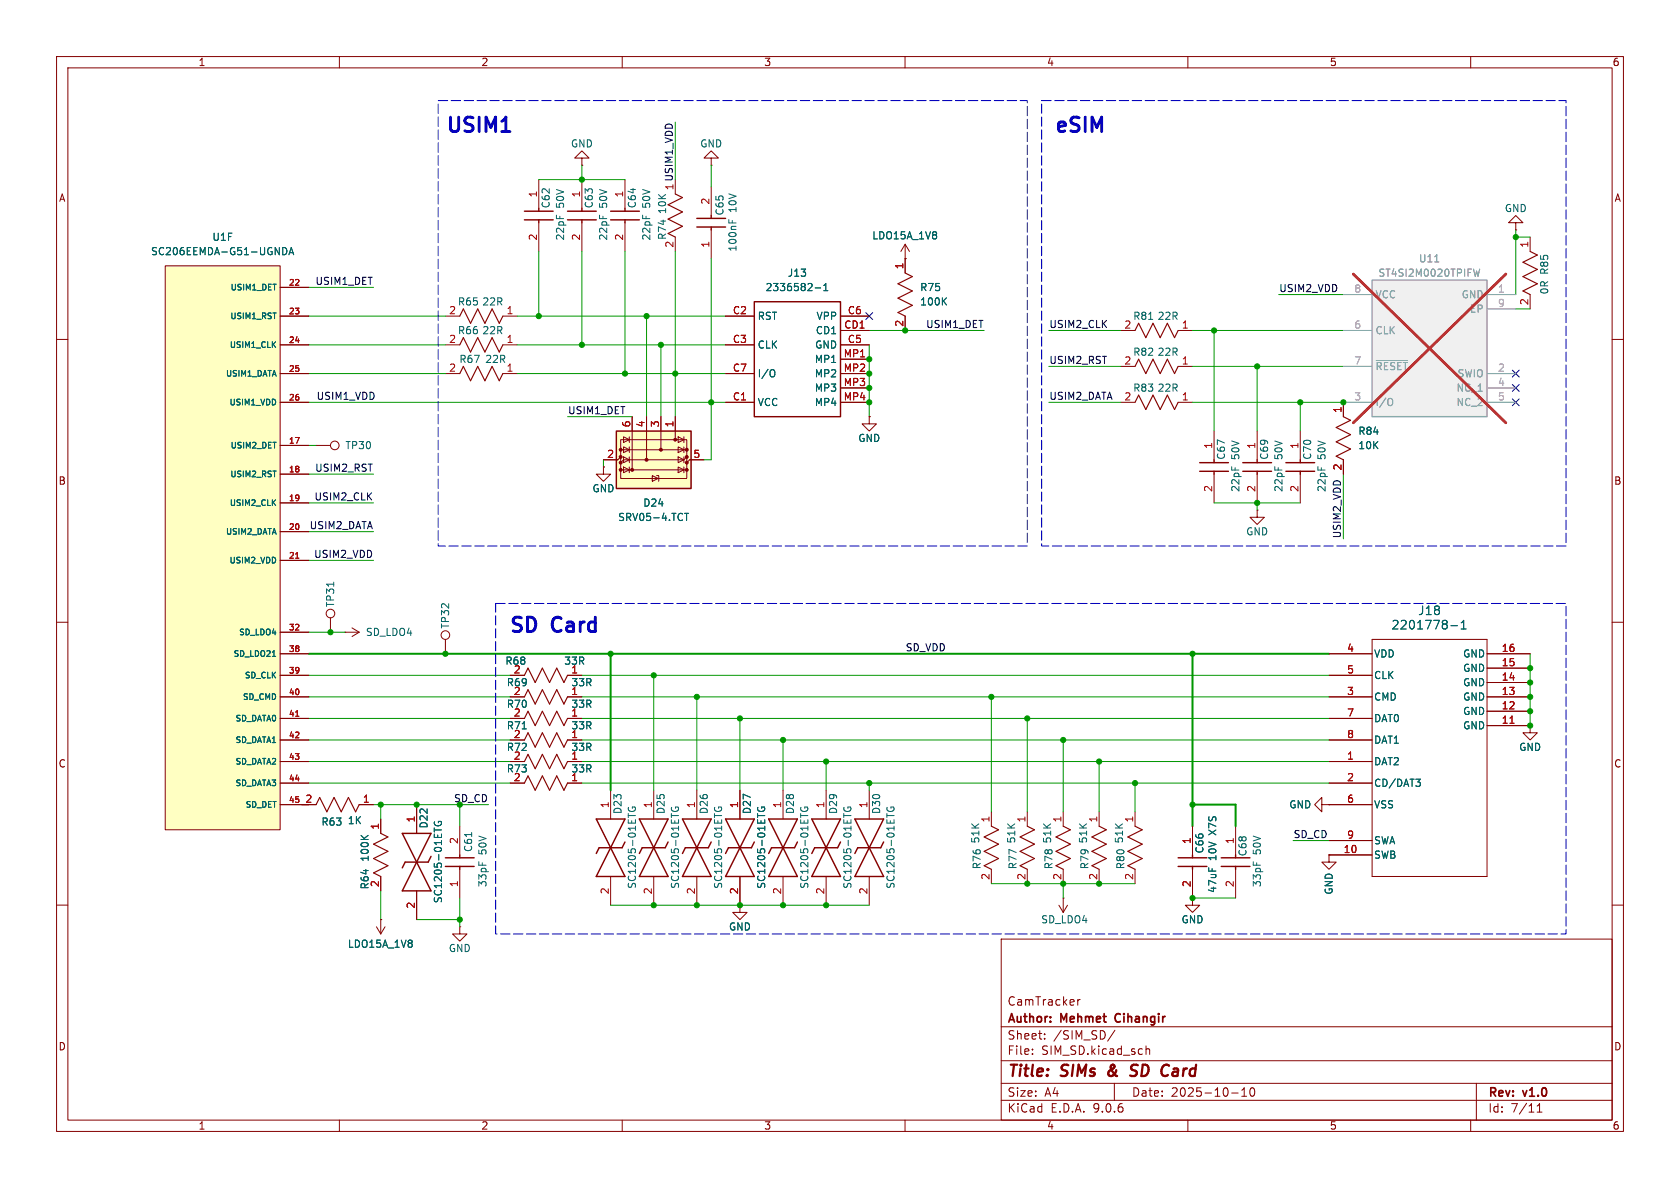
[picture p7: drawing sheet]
<svg xmlns="http://www.w3.org/2000/svg" width="297mm" height="210mm" viewBox="0 0 297 210" stroke-linecap="round" stroke-linejoin="round" font-family="sans-serif">
<g fill="none" stroke="#840000" stroke-width=".18">
<path d="M10 10h277v190h-277zM12 12h273v186h-273zM60 10v2M110 10v2M160 10v2M210 10v2M260 10v2M102.9 27.9h1.2l-1.2-1.2-1.3 1.2h1.3v1.3M102.9 29.2h.1M102.9 31.8v5M102.9 39.4v5.1M110.5 31.8v5"/>
<path d="M110.5 39.4v5.1M125.7 33v5.1M125.7 40.6v5.1M198.1 58.4h2.6M208.3 58.4h2.5M270.5 41.9v2.6M270.5 52.1v2.5M10 60h2M55.9 78.7h2.5M78.7 66h2.6M88.9 66h2.5M153.7 73.7v1.2h1.2l-1.2 1.3-1.3-1.3h1.3"/>
<path d="M153.7 73.7h.1M198.1 64.8h2.6M198.1 71.1h2.6M208.3 64.8h2.5M208.3 71.1h2.5M214.6 76.2v5.1M222.2 76.2v5.1M229.9 76.2v5.1M237.5 71.1v2.6M285 60h2M214.6 83.8v5.1M222.2 90.2v1.2h1.3l-1.3 1.3-1.2-1.3h1.2"/>
<path d="M222.2 90.2h.1M222.2 83.8v5.1M229.9 83.8v5.1M237.5 81.3v2.5M10 110h2M61 111.8h.1M61 111.8h2.5M62.2 111l1.3 .8M63.5 111.8l-1.3 .7M78.7 113v2.6M90.2 119.4h2.5M100.3 119.4h2.6"/>
<path d="M285 110h2M90.2 127h2.5M90.2 134.6h2.5M90.2 130.8h2.5M90.2 138.4h2.5M90.2 123.2h2.5M100.3 127h2.6M100.3 134.6h2.6M100.3 130.8h2.6M100.3 138.4h2.6M100.3 123.2h2.6M107.9 139.7v5.1"/>
<path d="M115.6 139.7v5.1M123.2 139.7v5.1M130.8 139.7v5.1M138.4 139.7v5.1M73.7 142.2v5.1M73.7 157.5v5.1M81.3 146.1v5M81.3 153.7v5.1M107.9 154.9v5.1M115.6 154.9v5.1M123.2 154.9v5.1M130.8 154.9v5.1"/>
<path d="M138.4 154.9v5.1M10 160h2M66.5 163.8l.8 1.3M67.3 162.6h.1M67.3 162.6v2.5M68.1 163.8l-.8 1.3M81.3 163.8v1.3h1.2l-1.2 1.3-1.3-1.3h1.3M81.3 163.8h.1M177 166h108v32h-108zM190.5 176.7v1M191 176.7l-.3 .1-.2 .2M285 160h2"/>
<path d="M60 198v2M110 198v2M160 198v2M177 194.5h108M177 191.5h108M177 187.5h108M177 181.5h108M182.5 186.3v.1M182.5 185.5v.1M184.7 183.6v.1M184.7 182.8v.1M197 191.5v3"/>
<path d="M197.1 182.1l-1.3 2M202.6 184.9v1.5M202.6 185.5l.2-.1 .4 .1v.9M210 198v2M217.7 193.2h1.2M219.5 193.8h.9M219.5 192.7l.5-.4v1.5M221.1 192.4l.2-.1a.81 .81 0 0 1 .6 .6 .81 .81 0 0 1-.3 .8l-.1 .1a.81 .81 0 0 1-.4-1.4zM260 198v2M261 191.5v6.5M271.7 196.6h.9M271.7 195.5l.5-.4v1.5"/>
<circle cx="59.2" cy="78.7" r=".76"/>
<circle cx="78.7" cy="112.3" r=".76"/>
</g>
<path d="M196.1 189.4a.53 .53 0 0 0 0 .7M200.8 190a.85 .85 0 0 1-1 .1M200.9 188.2l-.7 .1a.46 .46 0 0 0-.2 .5 .46 .46 0 0 0 .3 .4l.5 .2M206.3 188.2l.4 .2" fill="none" stroke="#840000" stroke-width=".4"/>
<path d="M197.3 179.4l-.2 .4 .2 .7" fill="none" stroke="#840000" stroke-width=".3"/>
<path d="M200.7 58.4l.6-1.2 1.3 2.5 1.2-2.5 1.3 2.5 1.3-2.5 1.2 2.5 .7-1.3M270.5 44.5l1.3 .6-2.6 1.3 2.6 1.2-2.6 1.3 2.6 1.3-2.6 1.2 1.3 .7M81.3 66l.6-1.2 1.3 2.5 1.3-2.5 1.2 2.5 1.3-2.5 1.3 2.5 .6-1.3M200.7 64.8l.6-1.3 1.3 2.5 1.2-2.5 1.3 2.5 1.3-2.5 1.2 2.5 .7-1.2M200.7 71.1l.6-1.2 1.3 2.5 1.2-2.5 1.3 2.5 1.3-2.5 1.2 2.5 .7-1.3M237.5 73.7l1.3 .6-2.6 1.3 2.6 1.2-2.6 1.3 2.6 1.3-2.6 1.2 1.3 .7M92.7 119.4l.6-1.3 1.3 2.6 1.3-2.6 1.3 2.6 1.2-2.6 1.3 2.6 .6-1.3M92.7 127l.6-1.3 1.3 2.6 1.3-2.6 1.3 2.6 1.2-2.6 1.3 2.6 .6-1.3M92.7 134.6l.6-1.2 1.3 2.5 1.3-2.5 1.3 2.5 1.2-2.5 1.3 2.5 .6-1.3M92.7 130.8l.6-1.3 1.3 2.6 1.3-2.6 1.3 2.6 1.2-2.6 1.3 2.6 .6-1.3M92.7 138.4l.6-1.2 1.3 2.5 1.3-2.5 1.3 2.5 1.2-2.5 1.3 2.5 .6-1.3M92.7 123.2l.6-1.3 1.3 2.6 1.3-2.6 1.3 2.6 1.2-2.6 1.3 2.6 .6-1.3" fill="none" stroke="#840000" stroke-width=".2"/>
<g fill="none" stroke="#006464" stroke-width=".18">
<path d="M128.8 38.8v.6M129.5 39v.4M203.1 56.5h.7M92.3 128.8h.7M76.8 146.4v.7M76.8 145.3a.59 .59 0 0 0 .6 .7 .59 .59 0 0 0 .6-.7l-.5-.1v.2M83.4 147.2v.7M111.1 143.8v.7M111.1 142.7a.59 .59 0 0 0 .6 .8 .59 .59 0 0 0 .6-.8h-.5v.2M118.7 143.8v.7M118.7 142.7a.59 .59 0 0 0 .6 .8 .59 .59 0 0 0 .6-.8h-.5v.2M126.3 143.8v.7"/>
<path d="M126.4 142.7a.59 .59 0 0 0 .5 .8 .59 .59 0 0 0 .6-.8h-.5v.2M133.9 143.8v.7M134 142.7a.59 .59 0 0 0 .6 .8 .59 .59 0 0 0 .5-.8h-.4v.2M141.5 143.8v.7M141.6 142.7a.59 .59 0 0 0 .6 .8 .59 .59 0 0 0 .6-.8h-.5v.2M72.8 166.3v.3M72.8 166.9v.4"/>
</g>
<g fill="none" stroke="#840000" stroke-width=".25">
<path d="M100.3 37.3h5.1M100.3 38.9h5.1M102.9 36.8v.5M102.9 38.9v.5M107.9 37.3h5.1M107.9 38.9h5.1M110.5 36.8v.5M110.5 38.9v.5M123.2 38.6h5.1M125.7 38.1v.5M123.2 40.1h5.1M125.7 40.1v.5"/>
<path d="M212.1 81.8h5.1M212.1 83.3h5.1M214.6 81.3v.5M214.6 83.3v.5M219.7 81.8h5.1M219.7 83.3h5.1M222.2 81.3v.5M222.2 83.3v.5M227.3 81.8h5.1M227.3 83.3h5.1M229.9 81.3v.5M229.9 83.3v.5"/>
<path d="M71.1 147.3l5.1 10.2h-5.1l5.1-10.2zM76.2 151.4l-.5 1h-4.1l-.5 1M78.7 153.2h5.1M78.7 151.6h5.1M81.3 151.1v.5M81.3 153.2v.5M105.4 144.8h5.1l-5.1 10.1h5.1zM110.5 148.8l-.5 1.1h-4.1l-.5 1M113 144.8h5.1l-5.1 10.1h5.1zM118.1 148.8l-.5 1.1h-4.1l-.5 1M120.6 144.8h5.1l-5.1 10.1h5.1zM125.7 148.8l-.5 1.1h-4l-.6 1"/>
<path d="M128.3 144.8h5l-5 10.1h5zM133.3 148.8l-.5 1.1h-4l-.5 1M135.9 144.8h5.1l-5.1 10.1h5.1zM141 148.8l-.5 1.1h-4.1l-.5 1"/>
</g>
<path d="M29.2 47h20.3v99.7h-20.3z" fill="#ffffc2"/>
<g fill="none" stroke="#840000" stroke-width=".18">
<path d="M29.2 47h20.3v99.7h-20.3zM49.5 50.8h5.1M49.5 55.9h5.1M78.7 55.9h2.6M88.9 55.9h2.5M160 45.7v2.6M160 55.9v2.5M49.5 61h5.1M49.5 66h5.1M49.5 71.1h5.1M49.5 78.7h5.1M49.5 83.8h5.1"/>
<path d="M49.5 88.9h5.1M49.5 94h5.1M49.5 99.1h5.1M49.5 111.8h5.1M49.5 115.6h5.1M49.5 119.4h5.1M58.4 109.2v2.6M49.5 123.2h5.1M49.5 127h5.1M49.5 130.8h5.1M49.5 134.6h5.1M49.5 138.4h5.1"/>
<path d="M146 139.7v5.1M153.7 139.7v5.1M49.5 142.2h6.4M63.5 142.2h2.5M67.3 144.8v2.5M67.3 154.9v2.6M146 154.9v5.1M153.7 154.9v5.1M175.3 143.5v2.6M175.3 153.7v2.5"/>
<circle cx="58.4" cy="108.5" r=".76"/>
</g>
<path d="M52.3 98.7h.5M52.3 126.6h.5" fill="none" stroke="#a90000" stroke-width=".18"/>
<g fill="none" stroke="#006464" stroke-width=".18">
<path d="M50 43.8a.64 .64 0 0 1 .7 .6 .64 .64 0 0 1-.7 .6zM51.1 45l.4-1.2 .4 1.2M51.2 44.7h.6M166.8 53.2l.5 .7M167.3 52.6l-.7 .8M48.1 116h.6M59 102.9v.7M63.8 147.7l.8 .7M65.1 147.7l-.7 .5M149.2 143.8v.7M149.2 142.7a.59 .59 0 0 0 .6 .8 .59 .59 0 0 0 .6-.8h-.5v.2M156.8 143.8v.7"/>
<path d="M156.8 142.7a.59 .59 0 0 0 .6 .8 .59 .59 0 0 0 .6-.8h-.5v.2"/>
</g>
<path d="M81.3 55.9l.6-1.3 1.3 2.6 1.3-2.6 1.2 2.6 1.3-2.6 1.3 2.6 .6-1.3M160 48.3l1.3 .6-2.6 1.3 2.6 1.2-2.6 1.3 2.6 1.3-2.6 1.2 1.3 .7M55.9 142.2l.6-1.2 1.3 2.5 1.3-2.5 1.2 2.5 1.3-2.5 1.3 2.5 .6-1.3M67.3 147.3l1.3 .7-2.6 1.2 2.6 1.3-2.6 1.3 2.6 1.2-2.6 1.3 1.3 .6M175.3 146.1l1.2 .6-2.5 1.3 2.5 1.2-2.5 1.3 2.5 1.3-2.5 1.2 1.3 .7" fill="none" stroke="#840000" stroke-width=".2"/>
<path d="M143.5 144.8h5.1l-5.1 10.1h5.1zM148.6 148.8l-.5 1.1h-4.1l-.5 1M151.1 144.8h5.1l-5.1 10.1h5.1zM156.2 148.8l-.5 1.1h-4.1l-.5 1" fill="none" stroke="#840000" stroke-width=".25"/>
<path d="M109 76.2h13.2v10.2h-13.2z" fill="#ffffc2"/>
<g fill="#840000" stroke="#840000" stroke-width=".18">
<circle cx="119.4" cy="77.7" r=".25"/>
<circle cx="121.4" cy="79.5" r=".25"/>
<circle cx="116.8" cy="79.5" r=".25"/>
<circle cx="109.7" cy="79.5" r=".25"/>
<circle cx="121.4" cy="80.8" r=".25"/>
<circle cx="109.7" cy="80.8" r=".25"/>
<circle cx="114.3" cy="81.3" r=".25"/>
<circle cx="121.4" cy="81.8" r=".25"/>
<circle cx="109.7" cy="81.8" r=".25"/>
<circle cx="121.4" cy="83.1" r=".25"/>
<circle cx="111.8" cy="83.1" r=".25"/>
<circle cx="109.7" cy="83.1" r=".25"/>
</g>
<g fill="none" stroke="#840000" stroke-width=".18">
<path d="M95.2 31.8v5M95.2 39.4v5.1M119.4 31.8v2.5M125.7 27.9h1.3l-1.3-1.2-1.2 1.2h1.2v1.3M125.7 29.2h.1M268 39.4h1.2l-1.2-1.3-1.3 1.3h1.3v1.2M119.4 41.9v2.6M128.3 55.9h5M148.6 55.9h5.1M148.6 58.4h5.1M160 45.7h.1M160 43.2l-.7 1.3"/>
<path d="M160 43.2l.8 1.3M160 43.2v2.5M268 40.6h.1M78.7 61h2.6M88.9 61h2.5M109.7 79.5v-1.8h11.7v1.8M110.2 77.2l1.1 .5-1.1 .5zM110.2 79l1.1 .5-1.1 .5zM111.3 77.2v1M111.3 79v1M111.8 73.7v9.4M114.3 73.7v7.6"/>
<path d="M116.8 73.7v5.8M119.4 73.7v4M119.9 77.2l1 .5-1 .5zM119.9 79l1 .5-1 .5zM120.9 77.2v1M120.9 79v1M128.3 61h5M128.3 66h5M128.3 71.1h5M148.6 61h5.1M148.6 66h5.1M148.6 71.1h5.1"/>
<path d="M148.6 63.5h5.1M148.6 68.6h5.1M106.7 82.6v1.2h1.2l-1.2 1.3-1.3-1.3h1.3M106.7 82.6h.1M109.7 83.1v1.5h11.7v-1.5M109.7 80.8v1M110.2 80.8l1.1 .5-1.1 .5zM110.2 82.6l1.1 .5-1.1 .5zM111.3 80.8v1M111.3 82.6v1M115.3 84.1l1 .5-1 .5zM116.1 84.1h.4v1"/>
<path d="M119.9 80.8l1 .5-1 .5zM119.9 82.6l1 .5-1 .5zM120.9 80.8v1M120.9 82.6v1M121.4 80.8v2.3h-11.7v-1.3M121.4 80.8v-1.3h-11.7v1.3l-.5 .5h-2.5M121.4 80.8l-.5 .5h-10.7l-.5 .5M124.5 81.3h-2.6l-.5 .5M234.9 115.6h7.7M234.9 119.4h7.7M242.6 113h20.3v41.9h-20.3zM262.9 115.6h7.6"/>
<path d="M262.9 118.1h7.6M234.9 123.2h7.7M234.9 127h7.7M234.9 130.8h7.7M234.9 134.6h7.7M234.9 138.4h7.7M262.9 123.2h7.6M262.9 120.7h7.6M262.9 125.7h7.6M262.9 128.3h7.6M270.5 128.3v1.2h1.3l-1.3 1.3-1.3-1.3h1.3M270.5 128.3h.1"/>
<path d="M181.6 143.5v2.6M181.6 153.7v2.5M188 158.8h.1M188 143.5v2.6M188 153.7v2.5M188 158.8v2.5M194.3 143.5v2.6M194.3 153.7v2.5M200.7 143.5v2.6M200.7 153.7v2.5M210.8 158.8v1.2h1.3l-1.3 1.3-1.3-1.3h1.3M210.8 158.8h.1"/>
<path d="M210.8 146.1v5M210.8 153.7v5.1M218.4 146.1v5M218.4 153.7v5.1M233.7 142.2v-1.2l-1.3 1.2 1.3 1.3v-1.3h1.2M234.9 142.2h.1M234.9 151.1v1.3h1.3l-1.3 1.3-1.2-1.3h1.2M234.9 151.1h.1M234.9 142.2h7.7M234.9 148.6h7.7M234.9 151.1h7.7M130.8 160v1.3h1.3l-1.3 1.3-1.3-1.3h1.3"/>
<path d="M130.8 160h.1M187.2 160l.8 1.3M188.7 160l-.7 1.3"/>
</g>
<g fill="none" stroke="#840000" stroke-width=".25">
<path d="M92.7 37.3h5.1M92.7 38.9h5.1M95.2 36.8v.5M95.2 38.9v.5M133.3 53.3h15.3v20.4h-15.3zM109 76.2h13.2v10.2h-13.2zM208.3 151.6h5.1M208.3 153.2h5.1M210.8 151.1v.5M210.8 153.2v.5M215.9 151.6h5.1M215.9 153.2h5.1"/>
<path d="M218.4 151.1v.5M218.4 153.2v.5"/>
</g>
<g fill="none" stroke="#006464" stroke-width=".18">
<path d="M144.1 50.9h1M145.6 51.4h.8M145.6 50.5l.4-.4v1.3M165.5 41.1v.3M165.5 41.6v.5M136.7 65.3l.1 .1a.81 .81 0 0 1-.1 1.2M121 90.7h.7M121.4 90.7v1.3M256.5 110.6h1.2M258.3 111.2h.9M258.3 110.1l.5-.4v1.5M250.3 137.7h.8l-.4 .5"/>
<path d="M250.8 138.2l.3 .3v.3l-.3 .2"/>
</g>
<path d="M119.4 34.3l1.2 .6-2.5 1.3 2.5 1.3-2.5 1.2 2.5 1.3-2.5 1.3 1.3 .6M81.3 61l.6-1.3 1.3 2.5 1.3-2.5 1.2 2.5 1.3-2.5 1.3 2.5 .6-1.2M181.6 146.1l1.3 .6-2.6 1.3 2.6 1.2-2.6 1.3 2.6 1.3-2.6 1.2 1.3 .7M188 146.1l1.2 .6-2.5 1.3 2.5 1.2-2.5 1.3 2.5 1.3-2.5 1.2 1.3 .7M194.3 146.1l1.3 .6-2.6 1.3 2.6 1.2-2.6 1.3 2.6 1.3-2.6 1.2 1.3 .7M200.7 146.1l1.2 .6-2.5 1.3 2.5 1.2-2.5 1.3 2.5 1.3-2.5 1.2 1.3 .7" fill="none" stroke="#840000" stroke-width=".2"/>
<path d="M266.9 127.9h.8" fill="none" stroke="#a90000" stroke-width=".18"/>
<path d="M242.6 49.5h20.3v24.2h-20.3z" fill="#f0f0f0"/>
<path d="M242.6 49.5h20.3v24.2h-20.3z" fill="none" stroke="#a1a1a1" stroke-width=".25"/>
<path d="M237.5 52.1h5.1M237.5 58.4h5.1M262.9 52.1h5.1M262.9 54.6h5.1M237.5 64.8h5.1M237.5 71.1h5.1M262.9 71.1h5.1M262.9 66h5.1M262.9 68.6h5.1" fill="none" stroke="#a1a1a1" stroke-width=".18"/>
<path d="M253.6 46.3h.8M261.6 47.6l-.3 1.2-.3-.9-.2 .9M243.3 63.7h5.5M245.9 70.4l.1 .1a.81 .81 0 0 1-.1 1.2" fill="none" stroke="#989898" stroke-width=".18"/>
<path d="M239.2 48.4l27 26.3M266.2 48.4l-27 26.3" fill="none" stroke="#e12e31" stroke-width=".46"/>
<g fill="none" stroke="#009600" stroke-width=".18">
<path d="M95.2 31.8h15.3M102.9 29.2v2.6M119.4 21.6v10.2M125.7 29.2v3.8M54.6 55.9h24.1M54.6 50.8h11.4M91.4 55.9h36.9M95.2 44.5v11.4M102.9 44.5v16.5M110.5 44.5v21.5M114.3 55.9v17.8M119.4 44.5v29.2"/>
<path d="M125.7 45.7v35.6h-1.2M153.7 58.4h20.3M185.4 58.4h12.7M210.8 58.4h26.7M214.6 58.4v17.8M226.1 52.1h11.4M268 41.9h2.5M268 54.6h2.5M268 40.6v11.5M54.6 71.1h73.7M54.6 66h24.1M54.6 61h24.1"/>
<path d="M54.6 78.7h1.3M91.4 66h36.9M91.4 61h36.9M100.3 73.7h11.5M116.8 61v12.7M153.7 61v12.7M185.4 71.1h12.7M185.4 64.8h12.7M210.8 71.1h26.7M210.8 64.8h26.7M222.2 64.8v11.4M229.9 71.1v5.1"/>
<path d="M54.6 94h11.4M54.6 88.9h11.4M54.6 83.8h11.4M54.6 99.1h11.4M106.7 81.3v1.3M214.6 88.9h15.3M222.2 88.9v1.3M237.5 83.8v11.5M54.6 119.4h35.6M54.6 111.8h6.4M102.9 119.4h132M115.6 119.4v20.3"/>
<path d="M270.5 115.6v12.7M54.6 138.4h35.6M54.6 134.6h35.6M54.6 127h35.6M54.6 123.2h35.6M54.6 130.8h35.6M102.9 138.4h132M102.9 134.6h132M102.9 127h132M102.9 123.2h132M102.9 130.8h132M123.2 123.2v16.5"/>
<path d="M130.8 127v12.7M138.4 130.8v8.9M146 134.6v5.1M153.7 138.4v1.3M175.3 123.2v20.3M181.6 127v16.5M188 130.8v12.7M194.3 134.6v8.9M200.7 138.4v5.1M66 142.2h20.4M67.3 142.2v2.6M67.3 157.5v5.1"/>
<path d="M81.3 142.2v3.9M81.3 158.8v5M175.3 156.2h25.4M188 156.2v2.6M210.8 158.8h7.6M228.6 148.6h6.3M73.7 162.6h7.6M107.9 160h45.8"/>
</g>
<path d="M54.6 115.6h180.3M107.9 115.6v24.1M210.8 115.6v30.5M210.8 142.2h7.6v3.9" fill="none" stroke="#009600" stroke-width=".36"/>
<path d="M153.1 55.3l1.2 1.2M154.3 55.3l-1.2 1.2M267.4 68l1.2 1.2M267.4 70.5l1.2 1.2M267.4 65.4l1.2 1.2M268.6 68l-1.2 1.2M268.6 70.5l-1.2 1.2M268.6 65.4l-1.2 1.2" fill="none" stroke="#000084" stroke-width=".18"/>
<path d="M88.7 23.3h1.5" fill="none" stroke="#0000c2" stroke-width=".51"/>
<path d="M77.5 17.8h104.1v78.7h-104.1zM184.1 17.8h92.8v78.7h-92.8zM87.6 106.7h189.3v58.4h-189.3z" fill="none" stroke="#0000c2" stroke-width=".18" stroke-dasharray="1.7 .6"/>
<g fill="none" stroke="#006464" stroke-width=".18">
<path d="M50 43.8a.64 .64 0 0 1 .7 .6 .64 .64 0 0 1-.7 .6zM51.1 45l.4-1.2 .4 1.2M51.2 44.7h.6M144.1 50.9h1M145.6 51.4h.8M145.6 50.5l.4-.4v1.3M165.5 41.1v.3M165.5 41.6v.5M166.8 53.2l.5 .7M167.3 52.6l-.7 .8M136.7 65.3l.1 .1a.81 .81 0 0 1-.1 1.2M121 90.7h.7"/>
<path d="M121.4 90.7v1.3M48.1 116h.6M256.5 110.6h1.2M258.3 111.2h.9M258.3 110.1l.5-.4v1.5M92.3 128.8h.7M250.3 137.7h.8l-.4 .5M250.8 138.2l.3 .3v.3l-.3 .2M63.8 147.7l.8 .7M65.1 147.7l-.7 .5M76.8 146.4v.7M76.8 145.3a.59 .59 0 0 0 .6 .7 .59 .59 0 0 0 .6-.7l-.5-.1v.2"/>
<path d="M133.9 143.8v.7M134 142.7a.59 .59 0 0 0 .6 .8 .59 .59 0 0 0 .5-.8h-.4v.2M72.8 166.3v.3M72.8 166.9v.4"/>
</g>
<g fill="none" stroke="#840000" stroke-width=".18">
<path d="M49.5 50.8h5.1M49.5 55.9h5.1M128.3 55.9h5M148.6 55.9h5.1M148.6 58.4h5.1M160 45.7h.1M160 45.7v2.6M160 55.9v2.5M49.5 61h5.1M49.5 66h5.1M49.5 71.1h5.1M49.5 78.7h5.1"/>
<path d="M111.8 73.7v2.5M114.3 73.7v2.5M116.8 73.7v2.5M119.4 73.7v2.5M128.3 61h5M128.3 66h5M128.3 71.1h5M148.6 61h5.1M148.6 66h5.1M148.6 71.1h5.1M148.6 63.5h5.1M148.6 68.6h5.1"/>
<path d="M153.7 73.7h.1M237.5 71.1v2.6M49.5 83.8h5.1M49.5 88.9h5.1M49.5 94h5.1M49.5 99.1h5.1M106.7 82.6h.1M106.7 81.3h2.5M121.9 81.3h2.6M237.5 81.3v2.5M49.5 111.8h5.1M49.5 115.6h5.1"/>
<path d="M49.5 119.4h5.1M90.2 119.4h2.5M100.3 119.4h2.6M234.9 115.6h7.7M234.9 119.4h7.7M262.9 115.6h7.6M262.9 118.1h7.6M49.5 123.2h5.1M49.5 127h5.1M49.5 130.8h5.1M49.5 134.6h5.1M49.5 138.4h5.1"/>
<path d="M90.2 123.2h2.5M90.2 127h2.5M90.2 130.8h2.5M90.2 134.6h2.5M90.2 138.4h2.5M100.3 123.2h2.6M100.3 127h2.6M100.3 130.8h2.6M100.3 134.6h2.6M100.3 138.4h2.6M130.8 139.7v5.1M234.9 123.2h7.7"/>
<path d="M234.9 127h7.7M234.9 130.8h7.7M234.9 134.6h7.7M234.9 138.4h7.7M262.9 123.2h7.6M262.9 120.7h7.6M262.9 125.7h7.6M262.9 128.3h7.6M270.5 128.3h.1M49.5 142.2h6.4M63.5 142.2h2.5M67.3 144.8v2.5"/>
<path d="M67.3 154.9v2.6M73.7 142.2v5.1M73.7 157.5v5.1M130.8 154.9v5.1M210.8 158.8h.1M210.8 146.1v5M210.8 153.7v5.1M234.9 142.2h.1M234.9 151.1h.1M234.9 142.2h7.7M234.9 148.6h7.7M234.9 151.1h7.7"/>
<path d="M67.3 162.6h.1M130.8 160h.1"/>
</g>
<path d="M52.3 98.7h.5M52.3 126.6h.5M266.9 127.9h.8" fill="none" stroke="#a90000" stroke-width=".18"/>
<g fill="#009600" stroke="#009600" stroke-width=".18">
<circle cx="58.4" cy="111.8" r=".46"/>
<circle cx="78.7" cy="115.6" r=".46"/>
<circle cx="95.2" cy="55.9" r=".46"/>
<circle cx="102.9" cy="61" r=".46"/>
<circle cx="110.5" cy="66" r=".46"/>
<circle cx="146" cy="160" r=".46"/>
<circle cx="138.4" cy="160" r=".46"/>
<circle cx="115.6" cy="119.4" r=".46"/>
<circle cx="123.2" cy="123.2" r=".46"/>
<circle cx="115.6" cy="160" r=".46"/>
<circle cx="130.8" cy="160" r=".46"/>
<circle cx="123.2" cy="160" r=".46"/>
<circle cx="153.7" cy="138.4" r=".46"/>
<circle cx="138.4" cy="130.8" r=".46"/>
<circle cx="146" cy="134.6" r=".46"/>
<circle cx="175.3" cy="123.2" r=".46"/>
<circle cx="130.8" cy="127" r=".46"/>
<circle cx="73.7" cy="142.2" r=".46"/>
<circle cx="67.3" cy="142.2" r=".46"/>
<circle cx="81.3" cy="162.6" r=".46"/>
<circle cx="107.9" cy="115.6" r=".46"/>
<circle cx="102.9" cy="31.8" r=".46"/>
<circle cx="125.7" cy="71.1" r=".46"/>
<circle cx="116.8" cy="61" r=".46"/>
<circle cx="114.3" cy="55.9" r=".46"/>
<circle cx="200.7" cy="138.4" r=".46"/>
<circle cx="153.7" cy="68.6" r=".46"/>
<circle cx="153.7" cy="66" r=".46"/>
<circle cx="160" cy="58.4" r=".46"/>
<circle cx="153.7" cy="71.1" r=".46"/>
<circle cx="119.4" cy="66" r=".46"/>
<circle cx="153.7" cy="63.5" r=".46"/>
<circle cx="222.2" cy="64.8" r=".46"/>
<circle cx="181.6" cy="127" r=".46"/>
<circle cx="188" cy="130.8" r=".46"/>
<circle cx="194.3" cy="134.6" r=".46"/>
<circle cx="270.5" cy="120.7" r=".46"/>
<circle cx="270.5" cy="125.7" r=".46"/>
<circle cx="270.5" cy="123.2" r=".46"/>
<circle cx="270.5" cy="128.3" r=".46"/>
<circle cx="270.5" cy="118.1" r=".46"/>
<circle cx="237.5" cy="71.1" r=".46"/>
<circle cx="222.2" cy="88.9" r=".46"/>
<circle cx="210.8" cy="115.6" r=".46"/>
<circle cx="210.8" cy="142.2" r=".46"/>
<circle cx="210.8" cy="158.8" r=".46"/>
<circle cx="181.6" cy="156.2" r=".46"/>
<circle cx="194.3" cy="156.2" r=".46"/>
<circle cx="188" cy="156.2" r=".46"/>
<circle cx="229.9" cy="71.1" r=".46"/>
<circle cx="268" cy="41.9" r=".46"/>
<circle cx="214.6" cy="58.4" r=".46"/>
</g>
<g font-size="3.5" fill="#0000c2">
<text x="78.5" y="24.1">USIM1</text>
<text x="186.1" y="24.1">eSIM</text>
<text x="89.7" y="112.5">SD</text>
<text x="97.6" y="112.5">Card</text>
</g>
<g font-size="2.8" fill="#840000">
<text x="178" y="190.9">Title:</text>
<text x="187.7" y="190.9">SIMs</text>
<text x="196.7" y="190.9">&amp;</text>
<text x="201.5" y="190.9">SD</text>
<text x="207.8" y="190.9">Card</text>
</g>
<g font-size="2.1" fill="#006464">
<text x="245.9" y="111.5">2201778-1</text>
<text x="250.6" y="108.9">J18</text>
</g>
<g font-size="2.1" fill="#840000">
<text x="178" y="178">CamTracker</text>
<text x="178" y="184">Sheet:</text>
<text x="178" y="181.2">Author:</text>
<text x="186.2" y="184">/SIM_SD/</text>
<text x="187.6" y="181.2">Mehmet</text>
<text x="197.8" y="181.2">Cihangir</text>
<text x="178" y="186.7">File:</text>
<text x="184.1" y="186.7">SIM_SD.kicad_sch</text>
<text x="178" y="196.9">KiCad</text>
<text x="178" y="194.1">Size:</text>
<text x="184.7" y="194.1">A4</text>
<text x="185.7" y="196.9">E.D.A.</text>
<text x="193.3" y="196.9">9.0.6</text>
<text x="200" y="194.1">Date:</text>
<text x="207" y="194.1">2025-10-10</text>
<text x="263" y="194.3">Rev:</text>
<text x="263" y="196.9">Id:</text>
<text x="267.1" y="196.9">7/11</text>
<text x="269.4" y="194.3">v1.0</text>
</g>
<g font-size="1.8" fill="#840000">
<text x="35" y="11.9">1</text>
<text x="85" y="11.9">2</text>
<text x="135" y="11.9">3</text>
<text x="185" y="11.9">4</text>
<text x="235" y="11.9">5</text>
<text x="285" y="11.9">6</text>
<text x="10.3" y="35.9">A</text>
<text x="285.3" y="35.9">A</text>
<text x="10.3" y="85.9">B</text>
<text x="285.3" y="85.9">B</text>
<text x="10.3" y="135.9">C</text>
<text x="285.3" y="135.9">C</text>
<text x="10.3" y="185.9">D</text>
<text x="285.3" y="185.9">D</text>
<text x="35" y="199.9">1</text>
<text x="85" y="199.9">2</text>
<text x="135" y="199.9">3</text>
<text x="185" y="199.9">4</text>
<text x="235" y="199.9">5</text>
<text x="285" y="199.9">6</text>
</g>
<g font-size="1.8" fill="#006464">
<text x="100.8" y="26.3">GND</text>
<text x="123.7" y="26.3">GND</text>
<text x="97.4" y="36.9" transform="rotate(-90 97.4 36.9)">C62</text>
<text x="99.9" y="36.8" transform="rotate(-90 99.9 36.8)">50V</text>
<text x="105" y="36.9" transform="rotate(-90 105 36.9)">C63</text>
<text x="107.5" y="36.8" transform="rotate(-90 107.5 36.8)">50V</text>
<text x="112.6" y="36.9" transform="rotate(-90 112.6 36.9)">C64</text>
<text x="115.2" y="36.8" transform="rotate(-90 115.2 36.8)">50V</text>
<text x="118" y="37.9" transform="rotate(-90 118 37.9)">10K</text>
<text x="128.1" y="38.2" transform="rotate(-90 128.1 38.2)">C65</text>
<text x="130.4" y="37.6" transform="rotate(-90 130.4 37.6)">10V</text>
<text x="265.9" y="37.7">GND</text>
<text x="26.6" y="45.3">SC206EEMDA-G51-UGNDA</text>
<text x="37.5" y="42.8">U1F</text>
<text x="99.9" y="42.6" transform="rotate(-90 99.9 42.6)">22pF</text>
<text x="107.5" y="42.6" transform="rotate(-90 107.5 42.6)">22pF</text>
<text x="115.2" y="42.6" transform="rotate(-90 115.2 42.6)">22pF</text>
<text x="118" y="42.5" transform="rotate(-90 118 42.5)">R74</text>
<text x="130.4" y="44.6" transform="rotate(-90 130.4 44.6)">100nF</text>
<text x="154.1" y="42.5">LDO15A_1V8</text>
<text x="135.2" y="51.7">2336582-1</text>
<text x="139.2" y="49.1">J13</text>
<text x="162.6" y="51.7">R75</text>
<text x="273.9" y="52.1" transform="rotate(-90 273.9 52.1)">0R R85</text>
<text x="80.9" y="54.2">R65</text>
<text x="80.9" y="59.3">R66</text>
<text x="85.2" y="54.2">22R</text>
<text x="85.2" y="59.3">22R</text>
<text x="133.9" y="56.7">RST</text>
<text x="144.1" y="59.3">CD1</text>
<text x="144.3" y="56.7">VPP</text>
<text x="162.6" y="54.2">100K</text>
<text x="200.2" y="56.7">R81</text>
<text x="204.6" y="56.7">22R</text>
<text x="81.1" y="64.4">R67</text>
<text x="85.7" y="64.4">22R</text>
<text x="133.9" y="61.8">CLK</text>
<text x="143.9" y="64.4">MP1</text>
<text x="144" y="61.8">GND</text>
<text x="200.2" y="63.1">R82</text>
<text x="204.6" y="63.1">22R</text>
<text x="133.9" y="66.9">I/O</text>
<text x="133.9" y="72">VCC</text>
<text x="143.9" y="66.9">MP2</text>
<text x="143.9" y="69.4">MP3</text>
<text x="143.9" y="72">MP4</text>
<text x="200.2" y="69.4">R83</text>
<text x="204.6" y="69.4">22R</text>
<text x="240" y="77.1">R84</text>
<text x="61" y="79.6">TP30</text>
<text x="151.6" y="78.3">GND</text>
<text x="216.8" y="81.4" transform="rotate(-90 216.8 81.4)">C67</text>
<text x="219.3" y="81.2" transform="rotate(-90 219.3 81.2)">50V</text>
<text x="224.4" y="81.4" transform="rotate(-90 224.4 81.4)">C69</text>
<text x="226.9" y="81.2" transform="rotate(-90 226.9 81.2)">50V</text>
<text x="232" y="81.4" transform="rotate(-90 232 81.4)">C70</text>
<text x="234.5" y="81.2" transform="rotate(-90 234.5 81.2)">50V</text>
<text x="240" y="79.6">10K</text>
<text x="104.6" y="87.2">GND</text>
<text x="113.6" y="89.8">D24</text>
<text x="219.3" y="87.1" transform="rotate(-90 219.3 87.1)">22pF</text>
<text x="226.9" y="87.1" transform="rotate(-90 226.9 87.1)">22pF</text>
<text x="234.5" y="87.1" transform="rotate(-90 234.5 87.1)">22pF</text>
<text x="109.2" y="92.3">SRV05-4.TCT</text>
<text x="220.2" y="94.8">GND</text>
<text x="59.3" y="107.4" transform="rotate(-90 59.3 107.4)">TP31</text>
<text x="64.6" y="112.6">SD_LDO4</text>
<text x="79.6" y="111.2" transform="rotate(-90 79.6 111.2)">TP32</text>
<text x="89.2" y="117.7">R68</text>
<text x="99.7" y="117.7">33R</text>
<text x="242.8" y="116.4">VDD</text>
<text x="258.6" y="116.4">GND</text>
<text x="258.6" y="119">GND</text>
<text x="89.5" y="125.3">R70</text>
<text x="89.5" y="121.5">R69</text>
<text x="100.9" y="125.3">33R</text>
<text x="100.9" y="121.5">33R</text>
<text x="242.8" y="120.2">CLK</text>
<text x="242.8" y="124.1">CMD</text>
<text x="258.6" y="121.5">GND</text>
<text x="258.6" y="124.1">GND</text>
<text x="89.5" y="129.1">R71</text>
<text x="100.9" y="129.1">33R</text>
<text x="242.8" y="127.9">DAT0</text>
<text x="242.8" y="131.7">DAT1</text>
<text x="258.6" y="126.6">GND</text>
<text x="258.6" y="129.1">GND</text>
<text x="89.5" y="132.9">R72</text>
<text x="89.5" y="136.8">R73</text>
<text x="100.9" y="132.9">33R</text>
<text x="100.9" y="136.8">33R</text>
<text x="242.8" y="135.5">DAT2</text>
<text x="268.5" y="132.9">GND</text>
<text x="227.8" y="143.1">GND</text>
<text x="242.8" y="139.3">CD/DAT3</text>
<text x="242.8" y="143.1">VSS</text>
<text x="56.7" y="146.2">R63</text>
<text x="61.4" y="145.9">1K</text>
<text x="75.8" y="146.5" transform="rotate(-90 75.8 146.5)">D22</text>
<text x="110.1" y="144" transform="rotate(-90 110.1 144)">D23</text>
<text x="117.7" y="144" transform="rotate(-90 117.7 144)">D25</text>
<text x="125.3" y="144" transform="rotate(-90 125.3 144)">D26</text>
<text x="132.9" y="144" transform="rotate(-90 132.9 144)">D27</text>
<text x="140.6" y="144" transform="rotate(-90 140.6 144)">D28</text>
<text x="148.2" y="144" transform="rotate(-90 148.2 144)">D29</text>
<text x="155.8" y="144" transform="rotate(-90 155.8 144)">D30</text>
<text x="173.3" y="149.2" transform="rotate(-90 173.3 149.2)">51K</text>
<text x="179.7" y="149.2" transform="rotate(-90 179.7 149.2)">51K</text>
<text x="186" y="149.2" transform="rotate(-90 186 149.2)">51K</text>
<text x="192.4" y="149.2" transform="rotate(-90 192.4 149.2)">51K</text>
<text x="198.7" y="149.2" transform="rotate(-90 198.7 149.2)">51K</text>
<text x="215.2" y="147.5" transform="rotate(-90 215.2 147.5)">X7S</text>
<text x="242.8" y="149.5">SWA</text>
<text x="65.4" y="152.4" transform="rotate(-90 65.4 152.4)">100K</text>
<text x="83.7" y="150.7" transform="rotate(-90 83.7 150.7)">C61</text>
<text x="86.2" y="151.1" transform="rotate(-90 86.2 151.1)">50V</text>
<text x="173.6" y="153.8" transform="rotate(-90 173.6 153.8)">R76</text>
<text x="179.9" y="153.8" transform="rotate(-90 179.9 153.8)">R77</text>
<text x="186.3" y="153.8" transform="rotate(-90 186.3 153.8)">R78</text>
<text x="192.6" y="153.8" transform="rotate(-90 192.6 153.8)">R79</text>
<text x="199" y="153.8" transform="rotate(-90 199 153.8)">R80</text>
<text x="213" y="151" transform="rotate(-90 213 151)">C66</text>
<text x="215.2" y="152.1" transform="rotate(-90 215.2 152.1)">10V</text>
<text x="220.6" y="151.5" transform="rotate(-90 220.6 151.5)">C68</text>
<text x="223.1" y="151.1" transform="rotate(-90 223.1 151.1)">50V</text>
<text x="242.8" y="152">SWB</text>
<text x="65.4" y="157.3" transform="rotate(-90 65.4 157.3)">R64</text>
<text x="78.3" y="159.8" transform="rotate(-90 78.3 159.8)">SC1205-01ETG</text>
<text x="86.2" y="156.9" transform="rotate(-90 86.2 156.9)">33pF</text>
<text x="112.6" y="157.2" transform="rotate(-90 112.6 157.2)">SC1205-01ETG</text>
<text x="120.2" y="157.2" transform="rotate(-90 120.2 157.2)">SC1205-01ETG</text>
<text x="127.9" y="157.2" transform="rotate(-90 127.9 157.2)">SC1205-01ETG</text>
<text x="135.5" y="157.2" transform="rotate(-90 135.5 157.2)">SC1205-01ETG</text>
<text x="143.1" y="157.2" transform="rotate(-90 143.1 157.2)">SC1205-01ETG</text>
<text x="150.7" y="157.2" transform="rotate(-90 150.7 157.2)">SC1205-01ETG</text>
<text x="158.3" y="157.2" transform="rotate(-90 158.3 157.2)">SC1205-01ETG</text>
<text x="215.2" y="158" transform="rotate(-90 215.2 158)">47uF</text>
<text x="223.1" y="156.9" transform="rotate(-90 223.1 156.9)">33pF</text>
<text x="235.8" y="158.2" transform="rotate(-90 235.8 158.2)">GND</text>
<text x="61.4" y="167.7">LDO15A_1V8</text>
<text x="128.8" y="164.7">GND</text>
<text x="184" y="163.4">SD_LDO4</text>
<text x="208.8" y="163.4">GND</text>
<text x="79.2" y="168.5">GND</text>
</g>
<g font-size="1.8" fill="#a90000">
<text x="95" y="35" transform="rotate(-90 95 35)">1</text>
<text x="102.6" y="35" transform="rotate(-90 102.6 35)">1</text>
<text x="110.2" y="35" transform="rotate(-90 110.2 35)">1</text>
<text x="125.5" y="36.3" transform="rotate(-90 125.5 36.3)">2</text>
<text x="95" y="42.6" transform="rotate(-90 95 42.6)">2</text>
<text x="102.6" y="42.6" transform="rotate(-90 102.6 42.6)">2</text>
<text x="110.2" y="42.6" transform="rotate(-90 110.2 42.6)">2</text>
<text x="119.1" y="43.9" transform="rotate(-90 119.1 43.9)">2</text>
<text x="125.5" y="43.9" transform="rotate(-90 125.5 43.9)">1</text>
<text x="159.8" y="47.7" transform="rotate(-90 159.8 47.7)">1</text>
<text x="270.3" y="43.9" transform="rotate(-90 270.3 43.9)">1</text>
<text x="79.3" y="55.6">2</text>
<text x="89.5" y="55.6">1</text>
<text x="129.5" y="55.6">C2</text>
<text x="149.2" y="58.2">CD1</text>
<text x="149.8" y="55.6">C6</text>
<text x="159.8" y="57.9" transform="rotate(-90 159.8 57.9)">2</text>
<text x="198.7" y="58.2">2</text>
<text x="208.8" y="58.2">1</text>
<text x="270.3" y="54" transform="rotate(-90 270.3 54)">2</text>
<text x="79.3" y="65.8">2</text>
<text x="79.3" y="60.7">2</text>
<text x="89.5" y="65.8">1</text>
<text x="89.5" y="60.7">1</text>
<text x="129.5" y="60.7">C3</text>
<text x="129.5" y="65.8">C7</text>
<text x="149.1" y="63.2">MP1</text>
<text x="149.1" y="65.8">MP2</text>
<text x="149.8" y="60.7">C5</text>
<text x="198.7" y="64.5">2</text>
<text x="208.8" y="64.5">1</text>
<text x="129.5" y="70.9">C1</text>
<text x="149.1" y="68.3">MP3</text>
<text x="149.1" y="70.9">MP4</text>
<text x="198.7" y="70.9">2</text>
<text x="208.8" y="70.9">1</text>
<text x="111.5" y="75.6" transform="rotate(-90 111.5 75.6)">6</text>
<text x="114" y="75.6" transform="rotate(-90 114 75.6)">4</text>
<text x="116.6" y="75.6" transform="rotate(-90 116.6 75.6)">3</text>
<text x="119.1" y="75.6" transform="rotate(-90 119.1 75.6)">1</text>
<text x="237.2" y="73.1" transform="rotate(-90 237.2 73.1)">1</text>
<text x="107.2" y="81">2</text>
<text x="122.5" y="81">5</text>
<text x="214.4" y="79.4" transform="rotate(-90 214.4 79.4)">1</text>
<text x="222" y="79.4" transform="rotate(-90 222 79.4)">1</text>
<text x="229.6" y="79.4" transform="rotate(-90 229.6 79.4)">1</text>
<text x="237.2" y="83.3" transform="rotate(-90 237.2 83.3)">2</text>
<text x="214.4" y="87.1" transform="rotate(-90 214.4 87.1)">2</text>
<text x="222" y="87.1" transform="rotate(-90 222 87.1)">2</text>
<text x="229.6" y="87.1" transform="rotate(-90 229.6 87.1)">2</text>
<text x="90.7" y="119.1">2</text>
<text x="100.9" y="119.1">1</text>
<text x="238.1" y="115.3">4</text>
<text x="238.1" y="119.1">5</text>
<text x="265.4" y="115.3">16</text>
<text x="265.4" y="117.9">15</text>
<text x="90.7" y="122.9">2</text>
<text x="100.9" y="122.9">1</text>
<text x="238.1" y="122.9">3</text>
<text x="265.4" y="120.4">14</text>
<text x="265.4" y="122.9">13</text>
<text x="265.4" y="125.5">12</text>
<text x="90.7" y="126.7">2</text>
<text x="90.7" y="130.6">2</text>
<text x="100.9" y="126.7">1</text>
<text x="100.9" y="130.6">1</text>
<text x="238.1" y="126.7">7</text>
<text x="238.1" y="130.6">8</text>
<text x="265.4" y="128">11</text>
<text x="90.7" y="134.4">2</text>
<text x="100.9" y="134.4">1</text>
<text x="238.1" y="134.4">1</text>
<text x="53.9" y="142">2</text>
<text x="64.1" y="142">1</text>
<text x="90.7" y="138.2">2</text>
<text x="100.9" y="138.2">1</text>
<text x="107.7" y="142.9" transform="rotate(-90 107.7 142.9)">1</text>
<text x="115.3" y="142.9" transform="rotate(-90 115.3 142.9)">1</text>
<text x="122.9" y="142.9" transform="rotate(-90 122.9 142.9)">1</text>
<text x="130.6" y="142.9" transform="rotate(-90 130.6 142.9)">1</text>
<text x="138.2" y="142.9" transform="rotate(-90 138.2 142.9)">1</text>
<text x="145.8" y="142.9" transform="rotate(-90 145.8 142.9)">1</text>
<text x="153.4" y="142.9" transform="rotate(-90 153.4 142.9)">1</text>
<text x="238.1" y="138.2">2</text>
<text x="238.1" y="142">6</text>
<text x="67.1" y="146.8" transform="rotate(-90 67.1 146.8)">1</text>
<text x="73.4" y="145.5" transform="rotate(-90 73.4 145.5)">1</text>
<text x="81" y="149.3" transform="rotate(-90 81 149.3)">2</text>
<text x="175" y="145.5" transform="rotate(-90 175 145.5)">1</text>
<text x="181.4" y="145.5" transform="rotate(-90 181.4 145.5)">1</text>
<text x="187.7" y="145.5" transform="rotate(-90 187.7 145.5)">1</text>
<text x="194.1" y="145.5" transform="rotate(-90 194.1 145.5)">1</text>
<text x="200.4" y="145.5" transform="rotate(-90 200.4 145.5)">1</text>
<text x="210.6" y="149.3" transform="rotate(-90 210.6 149.3)">1</text>
<text x="218.2" y="149.3" transform="rotate(-90 218.2 149.3)">1</text>
<text x="238.1" y="148.3">9</text>
<text x="175" y="155.6" transform="rotate(-90 175 155.6)">2</text>
<text x="181.4" y="155.6" transform="rotate(-90 181.4 155.6)">2</text>
<text x="187.7" y="155.6" transform="rotate(-90 187.7 155.6)">2</text>
<text x="194.1" y="155.6" transform="rotate(-90 194.1 155.6)">2</text>
<text x="200.4" y="155.6" transform="rotate(-90 200.4 155.6)">2</text>
<text x="237.4" y="150.9">10</text>
<text x="67.1" y="156.9" transform="rotate(-90 67.1 156.9)">2</text>
<text x="73.4" y="160.7" transform="rotate(-90 73.4 160.7)">2</text>
<text x="81" y="156.9" transform="rotate(-90 81 156.9)">1</text>
<text x="107.7" y="158.2" transform="rotate(-90 107.7 158.2)">2</text>
<text x="115.3" y="158.2" transform="rotate(-90 115.3 158.2)">2</text>
<text x="122.9" y="158.2" transform="rotate(-90 122.9 158.2)">2</text>
<text x="130.6" y="158.2" transform="rotate(-90 130.6 158.2)">2</text>
<text x="138.2" y="158.2" transform="rotate(-90 138.2 158.2)">2</text>
<text x="145.8" y="158.2" transform="rotate(-90 145.8 158.2)">2</text>
<text x="153.4" y="158.2" transform="rotate(-90 153.4 158.2)">2</text>
<text x="210.6" y="156.9" transform="rotate(-90 210.6 156.9)">2</text>
<text x="218.2" y="156.9" transform="rotate(-90 218.2 156.9)">2</text>
</g>
<g font-size="1.8" fill="#0f0f0f">
<text x="119.1" y="33.7" transform="rotate(-90 119.1 33.7)">1 USIM1_VDD</text>
<text x="55.7" y="50.5">USIM1_DET</text>
<text x="226.1" y="51.7">USIM2_VDD</text>
<text x="163.6" y="58.1">USIM1_DET</text>
<text x="185.4" y="58.1">USIM2_CLK</text>
<text x="185.4" y="64.4">USIM2_RST</text>
<text x="55.9" y="70.8">USIM1_VDD</text>
<text x="185.4" y="70.8">USIM2_DATA</text>
<text x="100.3" y="73.3">USIM1_DET</text>
<text x="55.6" y="83.5">USIM2_RST</text>
<text x="55.5" y="88.6">USIM2_CLK</text>
<text x="54.6" y="93.6">USIM2_DATA</text>
<text x="237.1" y="95.3" transform="rotate(-90 237.1 95.3)">USIM2_VDD</text>
<text x="55.4" y="98.7">USIM2_VDD</text>
<text x="160" y="115.2">SD_VDD</text>
<text x="228.6" y="148.2">SD_CD</text>
</g>
<g font-size="1.8" fill="#989898">
<text x="250.8" y="46.6">U11</text>
<text x="243.1" y="52.9">VCC</text>
<text x="243.6" y="49.1">ST4SI2M0020TPIFW</text>
<text x="258.3" y="52.9">GND</text>
<text x="243.1" y="59.3">CLK</text>
<text x="259.8" y="55.5">EP</text>
<text x="243.1" y="65.6">~{RESET}</text>
<text x="243.1" y="72">I/O</text>
<text x="257.4" y="69.4">NC_1</text>
<text x="257.4" y="72">NC_2</text>
<text x="257.6" y="66.9">SWIO</text>
</g>
<g font-size="1.8" fill="#aaa">
<text x="239.3" y="51.8">8</text>
<text x="264.7" y="51.8">1</text>
<text x="239.3" y="58.2">6</text>
<text x="264.7" y="54.4">9</text>
<text x="239.3" y="64.5">7</text>
<text x="264.7" y="65.8">2</text>
<text x="239.3" y="70.9">3</text>
<text x="264.7" y="68.3">4</text>
<text x="264.7" y="70.9">5</text>
</g>
<text font-size="1.8" fill="#009600" x="80.2" y="141.9">SD_CD</text>
<g font-size="1.4" fill="#006464">
<text x="40.6" y="51.5">USIM1_DET</text>
<text x="40.6" y="56.6">USIM1_RST</text>
<text x="40.5" y="61.7">USIM1_CLK</text>
<text x="39.8" y="66.8">USIM1_DATA</text>
<text x="40.4" y="71.9">USIM1_VDD</text>
<text x="40.6" y="79.5">USIM2_DET</text>
<text x="40.5" y="89.6">USIM2_CLK</text>
<text x="40.6" y="84.6">USIM2_RST</text>
<text x="39.8" y="94.7">USIM2_DATA</text>
<text x="40.4" y="99.8">USIM2_VDD</text>
<text x="42.1" y="112.5">SD_LDO4</text>
<text x="41.2" y="116.3">SD_LDO21</text>
<text x="42.8" y="123.9">SD_CMD</text>
<text x="43.2" y="120.1">SD_CLK</text>
<text x="41.5" y="127.7">SD_DATA0</text>
<text x="41.5" y="131.5">SD_DATA1</text>
<text x="41.5" y="135.4">SD_DATA2</text>
<text x="41.5" y="139.2">SD_DATA3</text>
<text x="43.3" y="143">SD_DET</text>
</g>
<g font-size="1.4" fill="#a90000">
<text x="51" y="50.5">22</text>
<text x="51" y="55.6">23</text>
<text x="51" y="60.7">24</text>
<text x="51" y="65.8">25</text>
<text x="51" y="70.9">26</text>
<text x="51" y="78.5">17</text>
<text x="51" y="83.6">18</text>
<text x="51" y="88.6">19</text>
<text x="51" y="93.7">20</text>
<text x="51" y="98.8">21</text>
<text x="51" y="111.5">32</text>
<text x="51" y="115.3">38</text>
<text x="51" y="119.1">39</text>
<text x="51" y="122.9">40</text>
<text x="51" y="126.7">41</text>
<text x="51" y="130.6">42</text>
<text x="51" y="134.4">43</text>
<text x="51" y="138.2">44</text>
<text x="51" y="142">45</text>
</g>
</svg>
